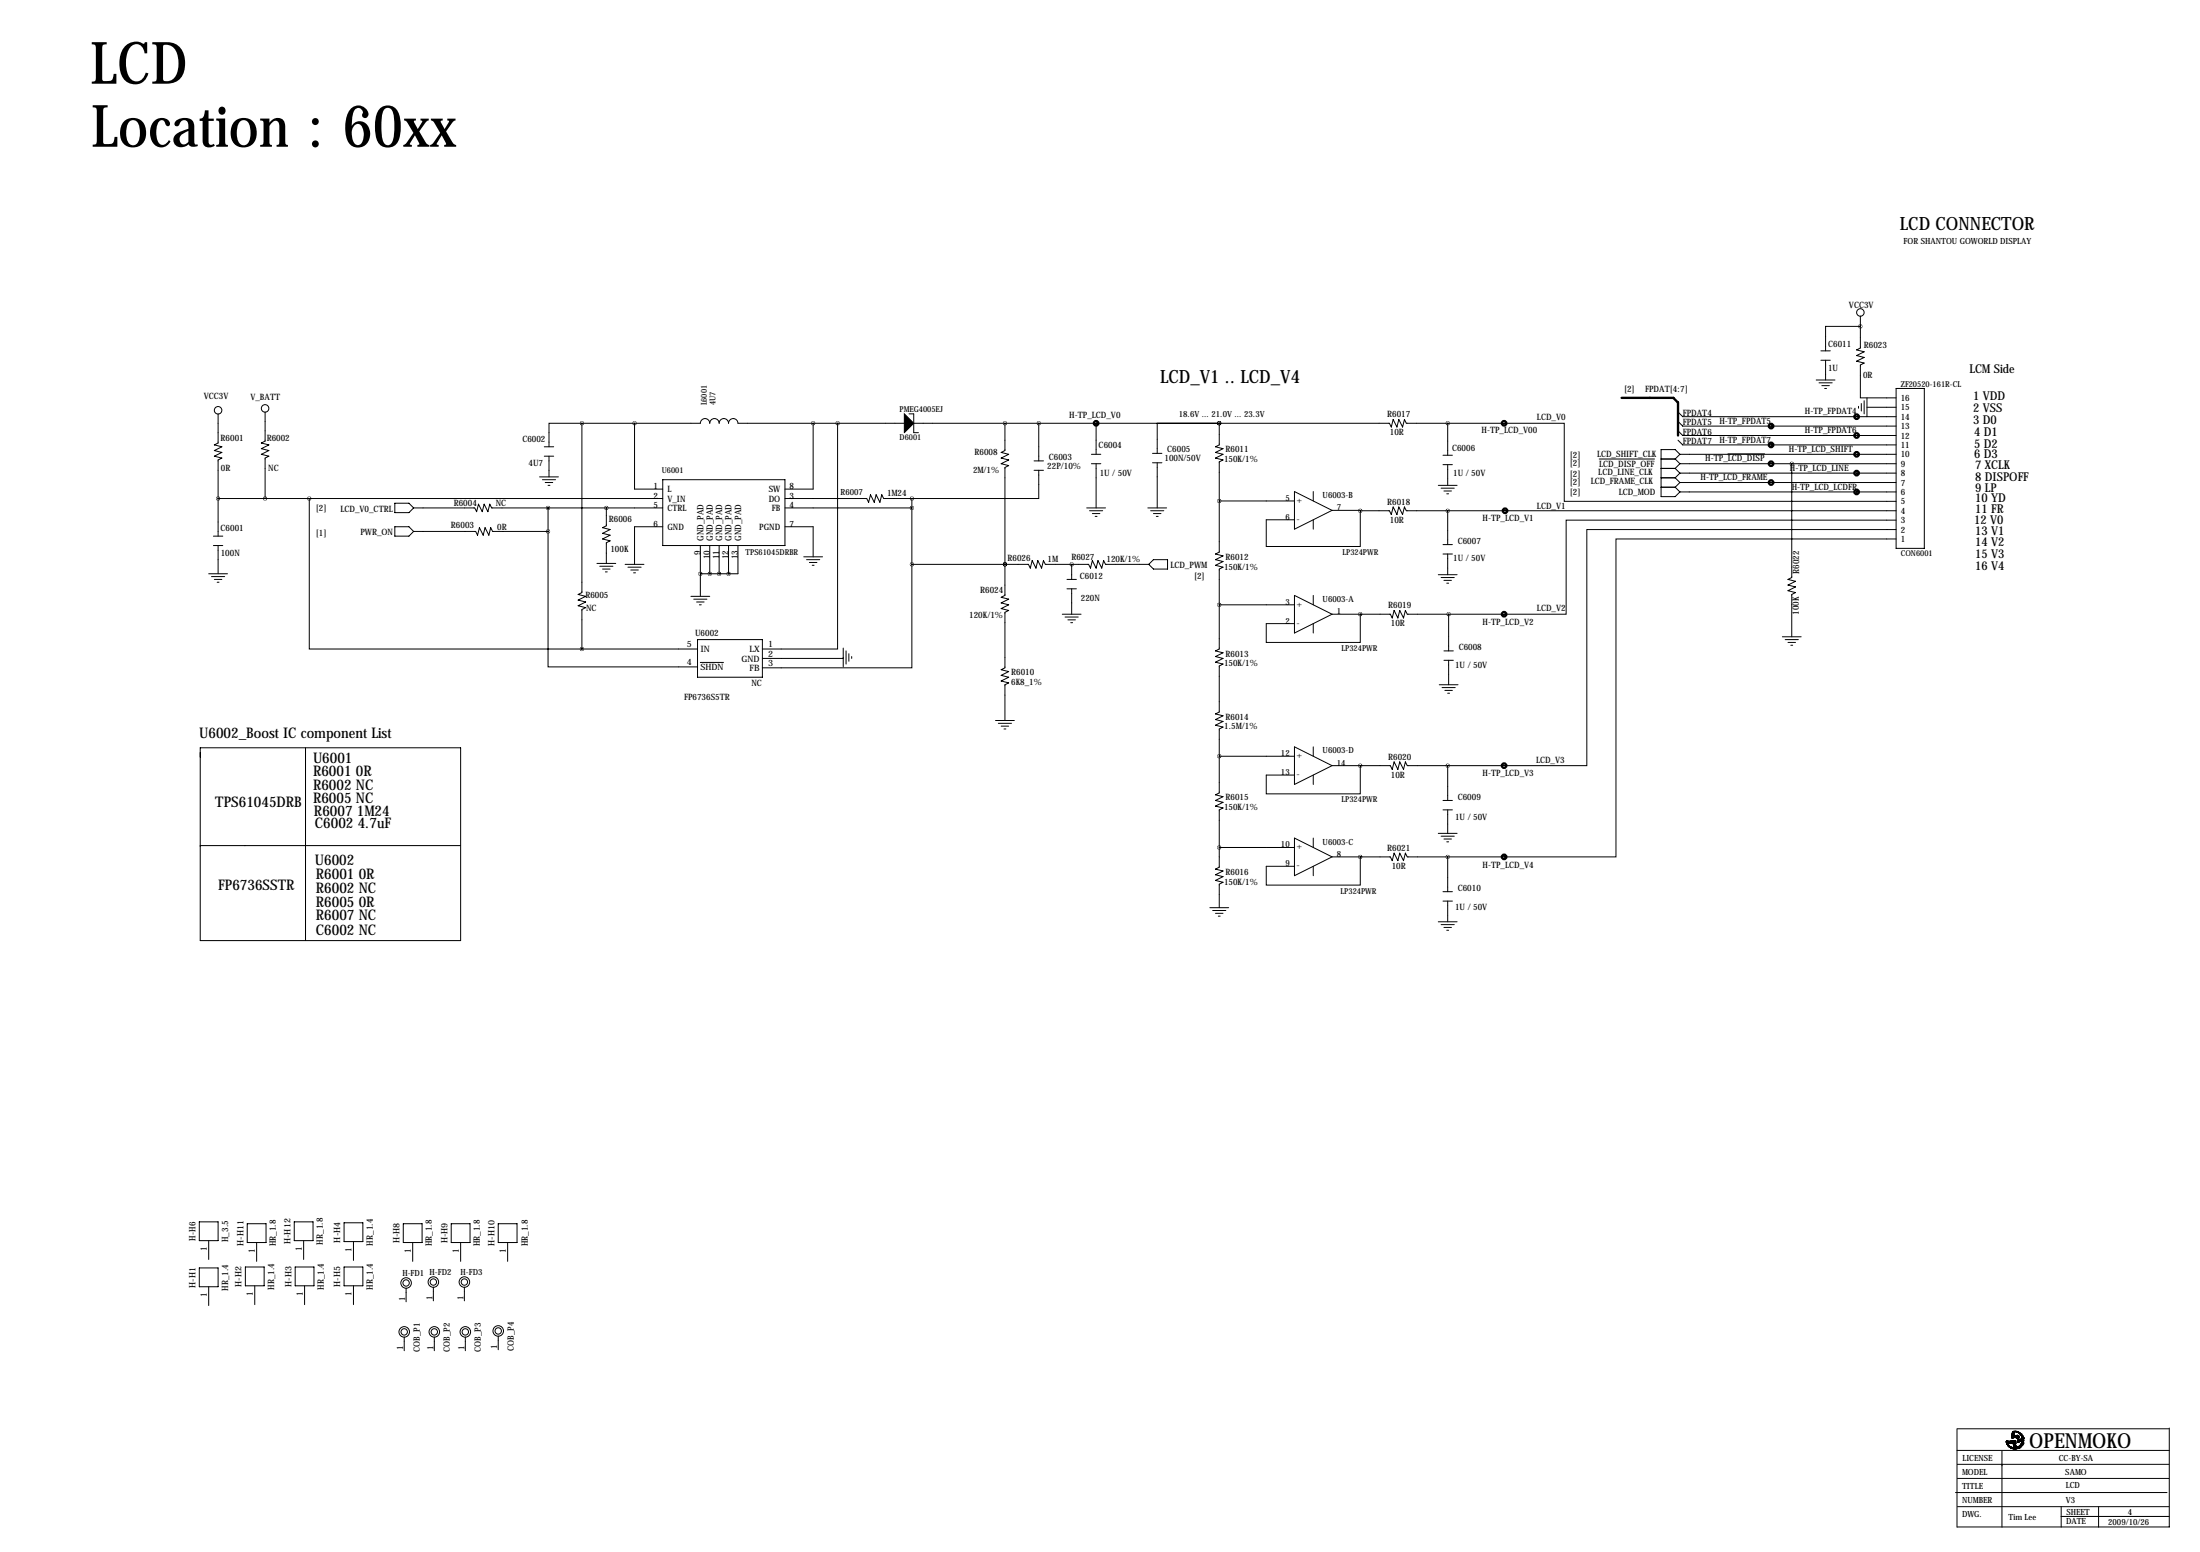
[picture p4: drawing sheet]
<svg xmlns="http://www.w3.org/2000/svg" width="594mm" height="419mm" viewBox="0 0 594 419" stroke-linecap="round" stroke-linejoin="round" font-family="sans-serif">
<g fill="none" stroke="#000" stroke-width=".27">
<path d="M492 94.7h2.5M492 97.3h2.5M493.3 97.3v5.3M502.7 85.3v8.7l-1.1 .5 2.1 .5-2.1 1 2.1 .5-2.1 1 2.1 .5-1 .6v8.8h9.6M502.7 88.1h-9.4v6.6M58.9 111.8v7.8l-1 .5 2 .5-2 1.1 2 .5-2 1 2 .5-1 .5v20.6M71.6 111.3v7.8l-1 .5 2 .5-2 1.1 2 .5-2 1 2 .5-1 .5v10.9M157.2 114.3h32a1.27 1.27 0 0 1 1.3-1.3 1.27 1.27 0 0 1 1.3 1.3 1.27 1.27 0 0 1 1.2-1.3 1.27 1.27 0 0 1 1.3 1.3 1.27 1.27 0 0 1 1.3-1.3 1.27 1.27 0 0 1 1.2 1.3 1.27 1.27 0 0 1 1.3-1.3 1.27 1.27 0 0 1 1.3 1.3h44.9M157.2 114.3h-8.9v6.3M157.2 114.3v45.7l-1 .5 2 .5-2 1.1 2 .5-2 1 2 .5-1 .5v10.7M171.4 114.3v17.8h7.7M219.7 114.3v17.8h-7.6"/>
<path d="M226.3 114.3v61h-20.3M245.6 111.8h1.3v5h1.3M246.9 114.3h128.5l.5 1 .5-2 1 2 .6-2 1 2 .5-2 .5 1h26.4M271.5 114.3v7.4l-1 .5 2 .5-2 1 2 .5-2 1 2 .5-1 .5v34.6l-1 .5 2 .5-2 1 2 .5-2 1 2 .5-1 .6v14.9l-1 .5 2 .6-2 1 2 .5-2 1 2 .5-1 .5v9.7M280.7 114.3v10.2M296.2 114.3h.1M296.2 114.3v8.4M329.4 114.3h-16.7v8.1M329.4 114.3h.1M329.4 114.3v5.8l-1 .5 2.1 .6-2.1 1 2.1 .5-2.1 1 2.1 .5-1.1 .5v24.4l-1 .5 2.1 .5-2.1 1 2.1 .5-2.1 1.1 2.1 .5-1.1 .5v21.6l-1 .5 2.1 .5-2.1 1 2.1 .5-2.1 1 2.1 .5-1.1 .5v12.5l-1 .5 2.1 .5-2.1 1 2.1 .5-2.1 1 2.1 .5-1.1 .5v17.3l-1 .5 2.1 .5-2.1 1.1 2.1 .5-2.1 1 2.1 .5-1.1 .5v15.5l-1 .5 2.1 .5-2.1 1 2.1 .5-2.1 1 2.1 .6-1.1 .5v6.3M391.2 114.3v8.6M406.4 114.3h16.3v21.1h89.6"/>
<path d="M406.4 114.3h.1M453.4 118.9l1.3 1.2h57.6M453.4 116.3l1.3 1.3h57.6M453.4 113.8l1.3 1.3h57.6M453.4 111.3l1.3 1.2h57.6M478.5 115.1h.1M490.7 102.6h5.1M491.5 103.4h3.5M492.3 104.1h2M493 104.9h.5M501.6 112.5h.1M501.6 117.6h.1"/>
<path d="M502.2 109.7v.5M502.9 109v2M503.7 108.2v3.6M504.4 110h7.9M504.4 107.4v5.1M512.3 104.9h7.6v43.2h-7.6zM58.9 134.6h120.2M83.6 134.6v40.7h73.6M106.7 135.9h3.8l1.3 1.3-1.3 1.2h-3.8zM111.8 137.2h16.5l.5 1 .5-2.1 1 2.1 .5-2.1 1 2.1 .5-2.1 .5 1.1h46.3M145.8 128.8h5.1M146.6 129.5h3.5"/>
<path d="M147.1 120.6h2.5M147.1 123.2h2.5M147.3 130.3h2.1M148.1 131.1h.5M148.1 137.2v6.3M148.3 123.2v5.6M163.8 137.2v4.8l-1 .5 2 .5-2 1 2 .5-2 1 2 .6-1 .5v5.5M179.1 129.5h33v17.8h-33zM212.1 134.6h22.1l.5 1 .5-2 1 2 .5-2 1 2 .6-2 .5 1h7.6M212.1 137.2h34.3M246.4 134.6v17.8M279.4 124.5h2.5"/>
<path d="M279.4 127h2.5M280.7 127v7.6h-34.3M293.6 137.2h5.1M294.4 137.9h3.5M294.9 122.7h2.5M294.9 125.2h2.5M295.1 138.7h2.1M295.9 139.4h.5M296.2 125.2v12M310.1 137.2h5.1M310.9 137.9h3.6M311.4 122.4h2.5"/>
<path d="M311.4 125h2.5M311.7 138.7h2M312.4 139.4h.5M312.7 125v12.2M329.4 135.3h20.4M349.8 132.7l10.1 5.1-10.1 5.1zM354.8 132.7v2.6M359.9 137.8l7.6 .1M367.5 137.9v9.7h-25.4v-7.2h7.7M367.5 137.9h7.9l.5 1 .5-2 1 2 .6-2 1 2 .5-2 .5 1h132.3M388.6 131.1h5.1M389.4 131.8h3.5"/>
<path d="M389.9 122.9h2.5M389.9 125.5h2.5M390.1 132.6h2.1M390.9 133.3h.5M391.2 125.5v5.6M391.2 137.9v9.2M406.7 137.9h.1M432.1 124h14.9M448.8 131.6h3.8M448.8 124h3.8M448.8 126.5h3.8M448.8 129h3.8"/>
<path d="M452.6 131.6l1.3 1.2M452.6 124l1.3 1.2M452.6 126.5l1.3 1.3M452.6 129l1.3 1.3M453.9 122.7h58.4M453.9 125.2h58.4M453.9 132.8h58.4M453.9 130.3h58.4M453.9 127.8h58.4M453.9 122.7l-1.3-1.3h-3.8v12.7h3.8l1.3-1.3M453.9 122.7l-1.3 1.3M453.9 125.2l-1.3 1.3"/>
<path d="M453.9 127.8l-1.3 1.2M453.9 130.3l-1.3 1.3M466.9 122.6h9.9M478.5 130.3h.1M478.5 125.2h.1M478.5 120.1h.1M484.1 125.2v30.8l-1 .5 2 .5-2 1 2 .5-2 1 2 .5-1 .5v11.5M501.6 122.7h.1M501.6 127.8h.1M501.6 132.8h.1M56.4 154.9h5.1M57.1 155.7h3.6"/>
<path d="M57.7 144.8h2.5M57.7 147.3h2.5M57.9 156.5h2M58.7 157.2h.5M58.9 147.3v7.6M106.7 142.2h3.8l1.3 1.3-1.3 1.3h-3.8zM111.8 143.5h16.7l.5 1 .5-2 1.1 2 .5-2 1 2 .5-2 .5 1h15M148.1 143.5v36.6h40.4M161.3 152.1h5.1M162.1 152.9h3.5M162.8 153.7h2M163.6 154.4h.5"/>
<path d="M168.9 152.4h5.1M169.7 153.2h3.5M170.4 153.9h2.1M171.2 154.7h.5M179.1 142.2h-7.7v10.2M189.2 154.9h.1M189.2 147.3v13.7M191.8 154.9h.1M191.8 147.3v7.6M194.3 154.9h.1M194.3 147.3v7.6M196.8 154.9h.1"/>
<path d="M196.8 147.3v7.6M199.4 147.3v7.6h-10.2M212.1 142.2h7.6v8.2M217.2 150.4h5M217.9 151.1h3.6M218.7 151.9h2M219.5 152.7h.5M246.4 152.4h25.1M246.4 152.4v27.9h-40.4M271.5 152.4h.1M271.5 152.4h6.4l.5 1 .5-2 1 2 .5-2 1 2 .5-2 .5 1h11.7l.5 1 .5-2 1.1 2 .5-2 1 2 .5-2 .5 1h11.7M288.3 156.5h2.5"/>
<path d="M288.3 159h2.5M289.6 152.4v4.1M289.6 159v6.9M311.7 151.1h3.8v2.6h-3.8l-1.3-1.3zM354.8 140.4v2.5M388.6 155.2h5.1M389.4 156h3.5M389.9 147.1h2.5M389.9 149.6h2.5M390.1 156.7h2.1M390.9 157.5h.5M391.2 149.6v5.6"/>
<path d="M512.3 140.5h-89.1v25.4h-16.8M512.3 143h-83.5v63.8h-22.4M512.3 145.5h-75.7v85.9h-30.2M157.2 175.3h31.3M186.7 161h5.1M187.5 161.8h3.5M188.2 162.6h2M188.5 172.7h17.5v10.2h-17.5zM189 163.3h.5M189.2 178.9h6.3M227.8 177.5v.3h-21.8M227.8 175v5.1"/>
<path d="M228.6 175.8v3.5M229.4 176.5v2.1M230.1 177.3v.5M287 165.9h5.1M287.8 166.6h3.5M288.5 167.4h2.1M289.3 168.1h.5M329.4 163.3h20.4M349.8 160.8l10.1 5.1-10.1 5zM354.8 160.8v2.5M354.8 168.4v2.5M359.9 165.9h15.8l.5 1 .5-2.1 1 2.1 .5-2.1 1 2.1 .5-2.1 .5 1.1h26.2"/>
<path d="M367.5 165.9h.1M367.5 165.9v7.6h-25.4v-5.1h7.7M390.1 175.8h2.6M390.1 178.3h2.6M391.4 165.9v9.9M391.4 178.3v6.6M406.4 165.9h.1M481.6 172h5.1M482.3 172.7h3.6M483.1 173.5h2M483.9 174.2h.5M269 194.6h5.1"/>
<path d="M269.7 195.3h3.6M270.5 196.1h2M271.3 196.8h.5M388.9 184.9h5.1M389.6 185.7h3.6M390.4 186.4h2M391.2 187.2h.5M54.1 201.9h70.4v52.1h-70.4zM82.5 201.9v52.1M329.4 204.2h20.4M349.8 201.7l10.1 5.1-10.1 5zM354.8 201.7v2.5"/>
<path d="M354.8 209.3v2.5M359.9 206.8h15.8l.5 1 .5-2.1 1 2.1 .5-2.1 1 2.1 .5-2.1 .5 1.1h26.2M367.5 206.8h.1M367.5 206.8v7.6h-25.4v-5.1h7.7M389.9 216.2h2.5M389.9 218.7h2.5M391.2 206.8v9.4M391.2 218.7v6.3M406.4 206.8h.1M54.1 228.3h70.4M329.4 228.9h20.4M349.8 226.3l10.1 5.1-10.1 5.1z"/>
<path d="M354.8 226.3v2.6M354.8 233.9v2.6M359.9 231.4h15.8l.5 1 .5-2 1 2 .5-2 1 2 .5-2 .5 1h26.2M367.5 231.4h.1M367.5 231.4v7.6h-25.4v-5.1h7.7M388.6 225h5.1M389.4 225.8h3.5M390.1 226.6h2.1M390.9 227.3h.5M391.2 231.4v9.4M406.4 231.4h.1M326.9 245.1h5.1"/>
<path d="M327.7 245.9h3.5M328.4 246.6h2.1M329.2 247.4h.5M388.6 248.9h5.1M389.4 249.7h3.5M389.9 240.8h2.5M389.9 243.3h2.5M390.1 250.4h2.1M390.9 251.2h.5M391.2 243.3v5.6M53.8 329.9h5.1v5.1h-5.1zM56.4 335v5.1"/>
<path d="M66.8 330.5h5.1v5h-5.1zM69.3 335.5v5.1M79.5 329.9h5.1v5.1h-5.1zM82 335v5.1M93 330.2h5v5.1h-5zM95.5 335.3v5.1M109 330.5h5v5h-5zM111.5 335.5v5.1M121.9 330.5h5.1v5h-5.1zM124.5 335.5v5.1M134.6 330.5h5.1v5h-5.1zM137.2 335.5v5.1"/>
<path d="M53.8 342.4h5.1v5.1h-5.1zM56.4 347.5v5.1M66.3 342.1h5.1v5.1h-5.1zM68.8 347.2v5.1M79.8 342.1h5v5.1h-5zM82.3 347.2v5.1M93 342.1h5v5.1h-5zM95.5 347.2v5.1M109.7 347.8v3.7M117.1 347.6v3.7M125.5 347.6v3.7M109.2 361v3.7"/>
<path d="M117.3 361v3.7M125.7 361v3.7M134.6 360.8v3.7M528.8 385.8v26.6M528.8 391.7h57.4M528.9 385.8h57.1M528.9 395.4h57.1M528.9 399.2h57.1M540.9 391.8v20.6M542.1 389.4h2.3M542.1 389.4l.1 .2M542.1 389.4v.1"/>
<path d="M542.1 389.3v.1M542.1 389.3h.1M542.1 389.2h.1M542.1 389.3l.1 .1M542.1 389.2v.1M542.1 389.3h2.3M542.1 389.2h2.3M542.1 389.2h.5zM542.1 389.6l.1 .1M542.1 389.3l2.3 .1M542.1 389.2l2.3 .1M542.1 389.6l.2 .2"/>
<path d="M542.2 389.4h.1M542.2 389.6h.1M542.2 389.7h.1M542.2 389.4l.3 .2M542.2 389.4l2.2 .1M542.2 389.7l.1 .1M542.2 389.2h.1M542.2 389.8h.1M542.2 389.8v.1M542.2 389.9h.1M542.2 389.8l.1 .1M542.2 389.9l.5 .4"/>
<path d="M542.2 389.9l.2 .1M542.3 389.8h.1M542.3 390h.1M542.3 390l.2 .2M542.3 390.1l.2 .2M542.3 389.9l.1 .1M542.3 390.1h.1M542.4 390h.1M542.4 389.5h2.1M542.4 390l-.1 .1M542.4 390.2h.1M542.4 390.2l.3 .1"/>
<path d="M542.4 390.2h.2h-.2M542.5 389.6h.2M542.5 389.6h2h-1.8M542.5 390.2h.1M542.5 390.4h.2M542.5 390.3v.1M542.5 390.3l.2 .1M542.6 390.4h.1M542.6 390.4v.1M542.6 390.4l.2 .1M542.6 390.5h.2M542.6 390.5l.1 .1"/>
<path d="M542.6 390.5l.4 .1M542.7 389.6l1.8 .1M542.7 390.3v.1M542.7 390.4h.1M542.7 390.6l.4 .1M542.7 390.4l.1 .1M542.7 390.6h.1M542.7 390.6h.3M542.8 390.7h.3M542.8 390.7l.2 .1M542.8 390.7h.4M542.8 390.5l.2 .1"/>
<path d="M542.9 390.7h.1M542.9 390.7h.3M542.9 390.7v.1M542.9 390.8h.5M542.9 390.8h.4M542.9 390.7l.4 .1M543 390.6h.1M543 389.7h.1M543 390.8h.1M543 390.8l.6 .1M543 390.8l.2 .2M543 390.8h.4"/>
<path d="M543.1 390.7l.3 .1M543.1 390.9h.5M543.2 389.2h-.1M543.2 389.2h1.2M543.2 390.9l.6 .1zM543.2 390.7h.1M543.2 391h1M543.2 390.7l.1 .1M543.3 391h.1M543.3 391h.9M543.3 391h2.2M543.3 391l.2 .1"/>
<path d="M543.3 391l2 .1M543.4 390.8h.1M543.5 391.1h.1M543.5 391.1h1.8M543.5 391.1l1.6 .1M543.6 388.2h.1M543.6 387.9h.1M543.6 387.7h.1M543.6 387.6h.1M543.6 388.2l.1 .1M543.6 388.2h.6M543.6 387.7h.6"/>
<path d="M543.6 387.6h.6M543.6 388.1h.6M543.6 387.9l.6 .1M543.6 387.9h.6M543.6 387.6l.6 .1-.6 .1 .6 .1M543.6 387.5l.6 .1M543.7 388.3h.1M543.7 387.1l-.1 1.1M543.7 387.4l-.1 .1M543.7 387.4l.5 .1h-.6M543.7 387.4h.5M543.7 387.1l.4 .1"/>
<path d="M543.7 387.1h.5M543.7 387v.1M543.7 386.9v.1M543.7 387l.5 .1M543.7 386.9l.5 .1h-.5M543.7 386.9h.5M543.8 386.9h-.1M543.8 386.9h.4M543.8 391.2h1.1zM543.8 386.7h.1M543.8 386.7v.2M543.8 386.7l.4 .2"/>
<path d="M543.8 386.7h.4M543.9 389.7h.1M543.9 386.6h.1M543.9 389.8l.1 .1M543.9 389.1l-.2 .1M543.9 386.6l-.1 .1M543.9 389.8l.6 .1M543.9 389.8h.6M543.9 389.1l.5 .1M543.9 386.6l.3 .1M543.9 386.6h.3M544 389.9l.1 .4"/>
<path d="M544 389.9l.7 .4M544 389.9h.5M544 386.6h.1M544 386.5h.8M544 386.6h.2M544 386.6h-.1M544.1 390.3l.2 .4M544.1 390.3h.1M544.1 388.2l-.4 .1M544.1 387.2l.1 .2M544.1 390.3l.6 .2M544.1 390.3h.6"/>
<path d="M544.1 387.2h-.4l.5 .2M544.2 389.1h.1M544.2 387.9h.1M544.2 387.7h.1M544.2 387.6h.1M544.2 386.7h.1M544.2 390.5v.1M544.2 389.1h-.3M544.2 389.1h.2M544.2 388v.1M544.2 386.7v.4M544.2 387.4v.6"/>
<path d="M544.2 387.1l-.1 .1M544.2 390.5l.5 .1M544.2 390.5h.5M544.2 388l-.6 .1 .6 .1M544.2 386.6h.1M544.2 388.1v.1M544.2 386.6v.1M544.2 390.6l.6 .1M544.2 390.6h.5M544.3 390.7h.1M544.3 390.7l.1 .2M544.3 390.7h.5"/>
<path d="M544.3 390.7l.6 .2M544.3 389.1h.1M544.4 390.9h.1M544.4 389.3h.1M544.4 389.2h.1M544.4 389.1h.1M544.4 390.9l.1 .1M544.4 389.1v.2M544.4 391h1.2M544.4 390.9l.5 .1M544.4 391h-.2M544.4 391h1.1"/>
<path d="M544.4 389.4h.1M544.4 389.3l.1 .4M544.4 389.5h.1M544.4 389.5h-2.1l2.2 .1M544.5 391h.1M544.5 389.7h.1M544.5 391v.1M544.5 389.7v.1M544.5 389.7h-.6v.1M544.5 391l.5 .1M544.5 389.7h-.6l.6 .1M544.5 389.9l.2 .4"/>
<path d="M544.5 389.8v.1M544.6 391.1h.1M544.6 391.1l.1 .1M544.6 391.1h.4M544.6 391.1l.3 .1M544.7 391.2h.1M544.7 387.9h.1M544.7 390.3l.2 .6M544.7 387.9v.2M544.7 390.3h.1M544.7 388.1v.1M544.7 388.1l.7 .1"/>
<path d="M544.7 388.1h.7M544.7 387.9l.7 .1-.7 .1h.7M544.7 387.9h.7M544.7 388.2h.1M544.7 387.8h.1M544.7 390.5v.1M544.7 388.2l.1 .1M544.7 388.2h.7M544.7 387.8v.1M544.7 388.2l.6 .1M544.7 387.8l.7 .1M544.7 387.8h.7"/>
<path d="M544.8 386.6l.5 .1M544.8 391.2h.1M544.8 388.3h.1M544.8 387.7h.1M544.8 386.5h.1M544.8 388.3h.5M544.8 388.3l.1 .1M544.8 387.7l-.1 .1M544.8 387.7h.5M544.8 386.5h-.4l.5 .1M544.8 388.3l.3 .1M544.8 387.7l.6 .1"/>
<path d="M544.9 390.9h.1M544.9 390.9l.1 .2M544.9 391.2h-.9l.1 .1M544.9 390.9l-.2 .1M544.9 390.9l.7 .1M544.9 390.9h.8h-.8M544.9 391.2h.1M544.9 391h.1M544.9 386.6h.1M544.9 386.6h.2M545 391.1h.1M545 387.6h.1"/>
<path d="M545 391.1l-.1 .1M545 388.4h.1zM545 387.6l.2 .1M545 387.6l-.2 .1M545 386.7h.4M545 386.7h.2M545 386.7l-.4-.1 .7 .1M545.1 390.8h.1M545.1 391.2h-.2M545.1 390.8l.6 .1M545.1 388.4h.1M545.1 388.9l.1 .1"/>
<path d="M545.1 388.9l1.3 .1M545.2 389.2h.1M545.2 389.1h.1M545.2 389v.3h.5M545.2 389.2h.6M545.2 389.1h.8l-.8 .1M545.2 389.1h1M545.2 389.2l.5 .1M545.2 389l1 .1M545.2 389h1.2M545.2 386.7l.1 .1M545.2 386.7l.3 .1"/>
<path d="M545.2 389.4h.1M545.2 389.3h.1M545.2 389.3v.1M545.2 389.3l.1 .1M545.2 389.3h.3M545.2 390.8h.6M545.2 390.8h.7M545.3 388.3h.1M545.3 387.7h.1M545.3 390.7h.1M545.3 390.7h.6M545.3 388.3l-.2 .1"/>
<path d="M545.3 387.7l.1 .1M545.3 390.7l-.1 .1M545.3 386.8l.2 .1M545.3 386.8l.4 .1M545.3 390.7l.6 .1M545.3 386.8h.2M545.3 388.8l-.2 .1M545.3 388.8l1.2 .1h-1.4M545.3 388.8h1.5M545.3 391.1l-.2 .1M545.3 391.1h.1M545.3 386.7l.2 .1"/>
<path d="M545.4 388.2h.1M545.4 388.2l-.1 .1M545.4 387.8v.1M545.4 387.8h.1M545.4 387.9h.1M545.4 388.1v.1M545.4 387.9v.2M545.4 390.6v.1M545.4 390.6h.7M545.4 390.7l-.5 .2M545.4 390.7h.5M545.4 390.7h.6"/>
<path d="M545.4 390.6l.6 .1M545.5 386.9h.2M545.5 386.9v.1M545.5 386.9l.3 .1M545.5 389.3h.1M545.5 391h.1M545.5 390.6h.1M545.5 389.3l-.2 .1M545.5 391l-.2 .1M545.5 387h.1M545.5 386.8l.2 .1M545.5 390.6h.6"/>
<path d="M545.5 387h.4M545.5 387h.3M545.6 391h.1M545.6 389.3h-.1M545.6 390.5h.6M545.6 387l.5 .2M545.6 387h.3M545.6 390.5l-.1 .1M545.6 390.5l.5 .1M545.7 388.8h-.4M545.7 388.8h.8M545.7 390.4l-.1 .1"/>
<path d="M545.7 390.4l.5 .1M545.7 390.9h.1M545.7 390.4h.1M545.7 386.9l.1 .1M545.8 390.8h.1M545.8 390.8l-1.4 .1M545.8 388.7l.8 .1M545.8 390.8l-.2 .2M545.8 387h.1M545.8 390.3l.5 .1M545.8 389.2h.1M545.8 389.2l-.1 .1"/>
<path d="M545.8 387.2l.5 .2zM545.9 389.2h.1M545.9 389.2h-.1M545.9 388.7l-.2 .1M545.9 388.7h.8M545.9 390.8h-.1M545.9 390.2l-.2 .2M545.9 390.2h.1M545.9 390.2h.5M545.9 390.2l.4 .1M545.9 390.7h.1M545.9 390.7v.1"/>
<path d="M545.9 387.4l.2 .2M545.9 387l.2 .2M545.9 387.4l.5 .2M546 390.1l-.1 .1M546 390.1l.4 .1M546 390.1h.5M546 390h.1M546 390.7h-.1M546 390.6v.1M546 390l.5 .1M546 390h.5M546.1 389.1h.1"/>
<path d="M546.1 387.2h.1M546.1 389.1h-.9M546.1 388.6l-.2 .1M546.1 387.6h.3M546.1 388.6l.6 .1M546.1 388.6h.6M546.1 387.6h.1M546.1 390.6h.1M546.1 387.6l.1 .2M546.1 387.2l.3 .4M546.1 387.6l.4 .2M546.2 389.8h.1"/>
<path d="M546.2 389.9l-.2 .2M546.2 388.6h-.1M546.2 389.9h.4M546.2 389.8h.4M546.2 388.6h.5M546.2 388.6h.6M546.2 389.8v.1M546.2 389.9l.3 .1M546.2 389.8l.4 .1M546.2 387.8h.1M546.2 387.8h.3M546.2 390.5l-.1 .1"/>
<path d="M546.2 387.8l.1 .2M546.2 387.8l.4 .2M546.3 390.4h.1M546.3 389.6h.1M546.3 389.7h.4M546.3 389.6h.4M546.3 390.4l-.1 .1M546.3 389.7l-.1 .1M546.3 389.6v.1M546.3 389.7l.3 .1M546.3 389.6l.4 .1M546.3 388.5l-.1 .1"/>
<path d="M546.3 390.3l-.6 .1M546.3 389.5h.4M546.3 388.5l.4 .1M546.3 388h.3M546.3 390.3v.1M546.3 388h.1M546.3 389.5v.1M546.3 388l.1 .2M546.3 388l.4 .2M546.4 389.4h.3M546.4 389l-.2 .1M546.4 388.2h.3"/>
<path d="M546.4 390.2l-.1 .1M546.4 389.4l-.1 .1M546.4 388.2h.1M546.4 389.3v.1M546.4 388.2v.2M546.4 389.4l.3 .1M546.4 389.3h.4M546.4 388.2l.3 .2M546.4 388.5h.1M546.4 390.2h.1M546.4 389.2l.4 .1h-.4M546.4 388.4h.3"/>
<path d="M546.4 388.5h.3M546.4 388.5h.4M546.4 389.2v.1M546.4 387.6h.1M546.4 388.4v.1M546.4 389v.2M546.4 388.5l.1 .1M546.4 387.6l.1 .2M546.4 389l.4 .2M546.4 389h.4M546.4 388.4l.4 .1M546.5 388.8l.3 .1h-.3"/>
<path d="M546.5 388.9l-.1 .1M546.5 388.6v.3M546.5 388.9l.3 .1M546.5 388.7l.3 .1M546.5 388.6l.3 .1M546.5 388.4h.1M546.5 390h.1M546.5 387.8h.1M546.5 388.8l-.1 .2M546.5 388.4l-.2 .1M546.5 388.4h.2M546.5 390v.1"/>
<path d="M546.5 388.4l.2 .1M546.5 390.1l-.1 .1M546.5 387.8l.1 .2M546.6 389.9l-.1 .1M546.6 388.3h.1M546.6 389.8h.1M546.6 388.3v.1M546.6 388.8h-.1M546.6 388.3l.1 .1M546.6 389.8v.1M546.6 388h.1M546.6 388l.1 .2"/>
<path d="M546.7 388.4h.1M546.7 389.6h.1M546.7 388.7l-.1 .1M546.7 388.3l-.2 .1M546.7 388.7h.1M546.7 389.6v.1M546.7 389.7l-.1 .1M546.7 388.2h.1M546.7 388.5h.1M546.7 388.6v.1M546.7 388.2l.1 .5M546.7 388.4l.1 .1"/>
<path d="M546.8 389.2h-.4M546.8 389.2l-.1 .4M546.8 389.3h-.4l.3 .1M546.8 388.7l-1.1 .1M546.8 389.4h-.1M546.8 388.7v.1M546.8 389v.2M546.8 388.8v.2M586.1 385.6v26.7h-57.3M528.4 403h57.1M528.9 406.9h57.1M556.9 409.5h29.2"/>
<path d="M556.9 406.9v5.5M567 406.9v5.5"/>
<circle cx="502.7" cy="84.4" r="1.02"/>
<circle cx="58.9" cy="110.8" r="1.02"/>
<circle cx="71.6" cy="110.3" r="1.02"/>
<circle cx="296.2" cy="114.3" r=".46"/>
<circle cx="406.4" cy="114.3" r=".46"/>
<circle cx="478.5" cy="115.1" r=".46"/>
<circle cx="501.7" cy="112.5" r=".46"/>
<circle cx="501.7" cy="117.6" r=".46"/>
<circle cx="406.7" cy="137.9" r=".46"/>
<circle cx="478.5" cy="120.1" r=".46"/>
<circle cx="478.5" cy="130.3" r=".46"/>
<circle cx="478.5" cy="125.2" r=".46"/>
<circle cx="501.7" cy="132.8" r=".46"/>
<circle cx="501.7" cy="122.7" r=".46"/>
<circle cx="501.7" cy="127.8" r=".46"/>
<circle cx="406.4" cy="165.9" r=".46"/>
<circle cx="406.4" cy="206.8" r=".46"/>
<circle cx="406.4" cy="231.4" r=".46"/>
<circle cx="109.2" cy="359.7" r="1.42"/>
<circle cx="109.2" cy="359.7" r=".86"/>
<circle cx="109.7" cy="346.5" r="1.42"/>
<circle cx="109.7" cy="346.5" r=".86"/>
<circle cx="117.1" cy="346.2" r="1.42"/>
<circle cx="117.1" cy="346.2" r=".86"/>
<circle cx="117.3" cy="359.7" r="1.42"/>
<circle cx="117.3" cy="359.7" r=".86"/>
<circle cx="125.5" cy="346.2" r="1.42"/>
<circle cx="125.5" cy="346.2" r=".86"/>
<circle cx="125.7" cy="359.7" r="1.42"/>
<circle cx="125.7" cy="359.7" r=".86"/>
<circle cx="134.6" cy="359.4" r="1.42"/>
<circle cx="134.6" cy="359.4" r=".86"/>
</g>
<g fill="none" stroke="#000" stroke-width=".51">
<circle cx="296.2" cy="114.3" r=".66"/>
<circle cx="406.4" cy="114.3" r=".66"/>
<circle cx="478.5" cy="115.1" r=".66"/>
<circle cx="501.7" cy="117.6" r=".66"/>
<circle cx="501.7" cy="112.5" r=".66"/>
<circle cx="406.7" cy="137.9" r=".66"/>
<circle cx="478.5" cy="120.1" r=".66"/>
<circle cx="478.5" cy="130.3" r=".66"/>
<circle cx="478.5" cy="125.2" r=".66"/>
<circle cx="501.7" cy="122.7" r=".66"/>
<circle cx="501.7" cy="132.8" r=".66"/>
<circle cx="501.7" cy="127.8" r=".66"/>
<circle cx="406.4" cy="165.9" r=".66"/>
<circle cx="406.4" cy="206.8" r=".66"/>
<circle cx="406.4" cy="231.4" r=".66"/>
</g>
<path d="M244.3 111.8l2.6 2.5-2.6 2.5z" fill="#000" stroke="#000" stroke-width=".27"/>
<path d="M171.4 114.3a.05 .05 0 0 0 .1 0 .05 .05 0 0 0-.1 0zM163.8 137.2a.05 .05 0 0 0 .1 0 .05 .05 0 0 0-.1 0zM189.2 154.9a.05 .05 0 0 0 .1 0 .05 .05 0 0 0-.1 0zM191.7 154.9a.05 .05 0 0 0 .1 0 .05 .05 0 0 0-.1 0zM196.8 154.9a.05 .05 0 0 0 .1 0 .05 .05 0 0 0-.1 0zM58.9 134.6a.05 .05 0 0 0 .1 0 .05 .05 0 0 0-.1 0zM329.4 204.2a.05 .05 0 0 0 .1 0 .05 .05 0 0 0-.1 0zM329.4 228.9a.05 .05 0 0 0 .1 0 .05 .05 0 0 0-.1 0zM329.4 114.3a.05 .05 0 0 0 .1 0 .05 .05 0 0 0-.1 0zM367.5 137.9a.05 .05 0 0 0 .1 0 .05 .05 0 0 0-.1 0zM367.5 165.9a.05 .05 0 0 0 .1 0 .05 .05 0 0 0-.1 0zM367.5 206.8a.05 .05 0 0 0 .1 0 .05 .05 0 0 0-.1 0zM367.5 231.4a.05 .05 0 0 0 .1 0 .05 .05 0 0 0-.1 0zM71.6 134.6a.05 .05 0 0 0 .1 0 .05 .05 0 0 0-.1 0zM83.5 134.6a.05 .05 0 0 0 .1 0 .05 .05 0 0 0-.1 0zM148 137.2a.05 .05 0 0 0 .1 0 .05 .05 0 0 0-.1 0zM296.1 114.3a.05 .05 0 0 0 .1 0 .05 .05 0 0 0-.1 0zM280.6 114.3a.05 .05 0 0 0 .1 0 .05 .05 0 0 0-.1 0zM226.3 114.3a.05 .05 0 0 0 .1 0 .05 .05 0 0 0-.1 0zM329.4 114.3a.05 .05 0 0 0 .1 0 .05 .05 0 0 0-.1 0zM329.4 163.3a.05 .05 0 0 0 .1 0 .05 .05 0 0 0-.1 0zM502.6 88.1a.05 .05 0 0 0 .1 0 .05 .05 0 0 0-.1 0zM296.1 114.3a.05 .05 0 0 0 .1 0 .05 .05 0 0 0-.1 0zM157.2 114.3a.05 .05 0 0 0 .1 0 .05 .05 0 0 0-.1 0zM157.2 175.3a.05 .05 0 0 0 .1 0 .05 .05 0 0 0-.1 0zM246.3 137.2a.05 .05 0 0 0 .1 0 .05 .05 0 0 0-.1 0zM246.3 134.6a.05 .05 0 0 0 .1 0 .05 .05 0 0 0-.1 0zM148 143.5a.05 .05 0 0 0 .1 0 .05 .05 0 0 0-.1 0zM329.4 135.3a.05 .05 0 0 0 .1 0 .05 .05 0 0 0-.1 0zM391.1 114.3a.05 .05 0 0 0 .1 0 .05 .05 0 0 0-.1 0zM391.4 165.9a.05 .05 0 0 0 .1 0 .05 .05 0 0 0-.1 0zM391.1 206.8a.05 .05 0 0 0 .1 0 .05 .05 0 0 0-.1 0zM391.1 231.4a.05 .05 0 0 0 .1 0 .05 .05 0 0 0-.1 0zM271.5 114.3a.05 .05 0 0 0 .1 0 .05 .05 0 0 0-.1 0zM391.1 137.9a.05 .05 0 0 0 .1 0 .05 .05 0 0 0-.1 0zM406.6 137.9a.05 .05 0 0 0 .1 0 .05 .05 0 0 0-.1 0zM484.1 125.2a.05 .05 0 0 0 .1 0 .05 .05 0 0 0-.1 0zM271.5 152.4a.05 .05 0 0 0 .1 0 .05 .05 0 0 0-.1 0zM271.5 152.4a.05 .05 0 0 0 .1 0 .05 .05 0 0 0-.1 0zM246.3 152.4a.05 .05 0 0 0 .1 0 .05 .05 0 0 0-.1 0zM289.5 152.4a.05 .05 0 0 0 .1 0 .05 .05 0 0 0-.1 0zM501.6 112.5a.05 .05 0 0 0 .1 0 .05 .05 0 0 0-.1 0zM501.6 117.6a.05 .05 0 0 0 .1 0 .05 .05 0 0 0-.1 0zM501.6 122.7a.05 .05 0 0 0 .1 0 .05 .05 0 0 0-.1 0zM501.6 127.8a.05 .05 0 0 0 .1 0 .05 .05 0 0 0-.1 0zM501.6 132.8a.05 .05 0 0 0 .1 0 .05 .05 0 0 0-.1 0zM478.5 130.3a.05 .05 0 0 0 .1 0 .05 .05 0 0 0-.1 0zM478.5 125.2a.05 .05 0 0 0 .1 0 .05 .05 0 0 0-.1 0zM478.5 120.1a.05 .05 0 0 0 .1 0 .05 .05 0 0 0-.1 0zM478.5 115.1a.05 .05 0 0 0 .1 0 .05 .05 0 0 0-.1 0z" fill="#000" stroke="#000" stroke-width="1"/>
<path d="M438.1 107.4h14l1.3 1.3v8.9" fill="none" stroke="#000" stroke-width=".63"/>
<g font-size="15.8">
<text x="24.4" y="22.6">LCD</text>
<text x="24.6" y="39.6">Location : 60xx</text>
</g>
<text font-size="5.6" x="548.3" y="391">OPENMOKO</text>
<g font-size="4.9">
<text x="513.3" y="62">LCD CONNECTOR</text>
<text x="313.4" y="103.4">LCD_V1 .. LCD_V4</text>
</g>
<g font-size="4">
<text x="53.8" y="199.4">U6002_Boost IC component List</text>
<text x="84.6" y="206">U6001</text>
<text x="84.6" y="209.5">R6001 0R</text>
<text x="84.6" y="213.4">R6002 NC</text>
<text x="58.2" y="217.9">TPS61045DRB</text>
<text x="84.6" y="216.9">R6005 NC</text>
<text x="84.8" y="220.2">R6007 1M24</text>
<text x="85.1" y="223.5">C6002 4.7uF</text>
<text x="85.1" y="233.7">U6002</text>
<text x="85.3" y="237.2">R6001 0R</text>
<text x="58.9" y="240.3">FP6736SSTR</text>
<text x="85.3" y="241">R6002 NC</text>
<text x="85.3" y="244.9">R6005 0R</text>
<text x="85.3" y="248.4">R6007 NC</text>
<text x="85.3" y="252.5">C6002 NC</text>
</g>
<g font-size="3.3">
<text x="532.1" y="100.8">LCM Side</text>
<text x="533.1" y="108">1 VDD</text>
<text x="533.1" y="111.3">2 VSS</text>
<text x="533.1" y="114.6">3 D0</text>
<text x="533.4" y="117.6">4 D1</text>
<text x="533.4" y="120.9">5 D2</text>
<text x="533.4" y="123.7">6 D3</text>
<text x="533.7" y="126.7">7 XCLK</text>
<text x="533.7" y="129.8">8 DISPOFF</text>
<text x="533.7" y="132.8">9 LP</text>
<text x="533.7" y="135.6">10 YD</text>
<text x="533.4" y="141.5">12 V0</text>
<text x="533.7" y="138.4">11 FR</text>
<text x="533.7" y="144.5">13 V1</text>
<text x="533.7" y="147.3">14 V2</text>
<text x="533.7" y="150.6">15 V3</text>
<text x="533.7" y="153.9">16 V4</text>
</g>
<g font-size="2.4">
<text x="499.6" y="83.1">VCC3V</text>
<text x="494" y="93.7">C6011</text>
<text x="503.6" y="93.9">R6023</text>
<text x="493.9" y="100.2">1U</text>
<text x="55.1" y="107.7">VCC3V</text>
<text x="438.8" y="105.8">[2]</text>
<text x="444.5" y="105.9">FPDAT[4:7]</text>
<text x="503.4" y="102.1">0R</text>
<text x="67.7" y="108.1">V_BATT</text>
<text x="288.9" y="112.8">H-TP_LCD_V0</text>
<text x="374.8" y="112.7">R6017</text>
<text x="415.3" y="113.3">LCD_V0</text>
<text x="454.7" y="112.3">FPDAT4</text>
<text x="487.7" y="111.9">H-TP_FPDAT4</text>
<text x="513.6" y="113.4">14</text>
<text x="513.6" y="110.8">15</text>
<text x="513.6" y="108.3">16</text>
<text x="59.6" y="119">R6001</text>
<text x="72.1" y="119">R6002</text>
<text x="141.1" y="119.4">C6002</text>
<text x="375.5" y="117.3">10R</text>
<text x="400.3" y="117">H-TP_LCD_V00</text>
<text x="454.7" y="117.3">FPDAT6</text>
<text x="454.7" y="114.8">FPDAT5</text>
<text x="454.7" y="119.9">FPDAT7</text>
<text x="464.6" y="119.5">H-TP_FPDAT7</text>
<text x="464.6" y="114.4">H-TP_FPDAT5</text>
<text x="487.7" y="117">H-TP_FPDAT6</text>
<text x="513.6" y="118.4">12</text>
<text x="513.6" y="115.9">13</text>
<text x="142.8" y="125.9">4U7</text>
<text x="263.3" y="122.9">R6008</text>
<text x="283.4" y="124.2">C6003</text>
<text x="296.8" y="120.9">C6004</text>
<text x="314.6" y="124.6">100N/50V</text>
<text x="315.4" y="122.2">C6005</text>
<text x="330.7" y="124.9">150K/1%</text>
<text x="331.1" y="122.2">R6011</text>
<text x="392.4" y="121.7">C6006</text>
<text x="424.2" y="123.6">[2]</text>
<text x="424.2" y="125.9">[2]</text>
<text x="431.5" y="123.4">LCD_SHIFT_CLK</text>
<text x="432.1" y="126">LCD_DISP_OFF</text>
<text x="460.8" y="124.6">H-TP_LCD_DISP</text>
<text x="483.4" y="122.1">H-TP_LCD_SHIFT</text>
<text x="513.6" y="123.5">10</text>
<text x="513.6" y="121">11</text>
<text x="59.7" y="127.3">0R</text>
<text x="72.5" y="127.3">NC</text>
<text x="262.9" y="127.6">2M/1%</text>
<text x="283" y="126.6">22P/10%</text>
<text x="297.2" y="128.4">1U / 50V</text>
<text x="392.7" y="128.4">1U / 50V</text>
<text x="424.2" y="128.7">[2]</text>
<text x="424.2" y="131">[2]</text>
<text x="429.8" y="130.8">LCD_FRAME_CLK</text>
<text x="431.9" y="128.3">LCD_LINE_CLK</text>
<text x="459.5" y="129.7">H-TP_LCD_FRAME</text>
<text x="483.6" y="127.1">H-TP_LCD_LINE</text>
<text x="513.6" y="131.1">7</text>
<text x="513.6" y="128.6">8</text>
<text x="513.6" y="126.1">9</text>
<text x="122.6" y="136.5">R6004</text>
<text x="134" y="136.7">NC</text>
<text x="176.6" y="132.1">1</text>
<text x="176.6" y="134.6">2</text>
<text x="176.6" y="137.2">5</text>
<text x="180.3" y="132.9">L</text>
<text x="180.3" y="135.5">V_IN</text>
<text x="180.3" y="138">CTRL</text>
<text x="207.7" y="135.5">DO</text>
<text x="207.7" y="132.9">SW</text>
<text x="208.5" y="138">FB</text>
<text x="213.4" y="137.2">4</text>
<text x="213.4" y="134.6">3</text>
<text x="213.4" y="132.1">8</text>
<text x="239.7" y="133.9">1M24</text>
<text x="374.8" y="136.3">R6018</text>
<text x="415.3" y="137.4">LCD_V1</text>
<text x="424.2" y="133.8">[2]</text>
<text x="437.4" y="133.6">LCD_MOD</text>
<text x="484.1" y="132.2">H-TP_LCD_LCDFR</text>
<text x="513.6" y="136.2">5</text>
<text x="513.6" y="133.7">6</text>
<text x="59.6" y="143.5">C6001</text>
<text x="85.3" y="138.1">[2]</text>
<text x="92" y="138.2">LCD_V0_CTRL</text>
<text x="121.8" y="142.6">R6003</text>
<text x="134.3" y="143">0R</text>
<text x="164.5" y="141">R6006</text>
<text x="176.6" y="142.2">6</text>
<text x="180.3" y="143.1">GND</text>
<text x="205.1" y="143.1">PGND</text>
<text x="213.4" y="142.2">7</text>
<text x="375.5" y="141.2">10R</text>
<text x="400.6" y="140.6">H-TP_LCD_V1</text>
<text x="513.6" y="143.8">2</text>
<text x="513.6" y="141.3">3</text>
<text x="513.6" y="138.8">4</text>
<text x="85.3" y="144.7">[1]</text>
<text x="97.4" y="144.4">PWR_ON</text>
<text x="164.9" y="149">100K</text>
<text x="189.2" y="149.8" transform="rotate(-90 189.2 149.8)">9</text>
<text x="190.1" y="146.1" transform="rotate(-90 190.1 146.1)">GND_PAD</text>
<text x="192.6" y="146.1" transform="rotate(-90 192.6 146.1)">GND_PAD</text>
<text x="195.1" y="146.1" transform="rotate(-90 195.1 146.1)">GND_PAD</text>
<text x="197.7" y="146.1" transform="rotate(-90 197.7 146.1)">GND_PAD</text>
<text x="200.2" y="146.1" transform="rotate(-90 200.2 146.1)">GND_PAD</text>
<text x="393.9" y="146.8">C6007</text>
<text x="513.6" y="146.4">1</text>
<text x="59.6" y="150.3">100N</text>
<text x="191.8" y="151" transform="rotate(-90 191.8 151)">10</text>
<text x="194.3" y="151" transform="rotate(-90 194.3 151)">11</text>
<text x="196.9" y="151" transform="rotate(-90 196.9 151)">12</text>
<text x="199.4" y="151" transform="rotate(-90 199.4 151)">13</text>
<text x="272.2" y="151.5">R6026</text>
<text x="283.1" y="151.6">1M</text>
<text x="289.5" y="151.3">R6027</text>
<text x="299" y="151.9">120K/1%</text>
<text x="316.2" y="153.4">LCD_PWM</text>
<text x="330.7" y="153.8">150K/1%</text>
<text x="331.1" y="151.1">R6012</text>
<text x="392.7" y="151.5">1U / 50V</text>
<text x="486.2" y="155" transform="rotate(-90 486.2 155)">R6022</text>
<text x="158.2" y="161.5">R6005</text>
<text x="264.8" y="160">R6024</text>
<text x="291.8" y="156.5">C6012</text>
<text x="322.6" y="156.4">[2]</text>
<text x="158.3" y="165">NC</text>
<text x="261.9" y="167">120K/1%</text>
<text x="292.1" y="162.2">220N</text>
<text x="375.1" y="164.2">R6019</text>
<text x="415.3" y="165.1">LCD_V2</text>
<text x="486" y="166" transform="rotate(-90 486 166)">100K</text>
<text x="187.8" y="171.7">U6002</text>
<text x="375.8" y="169.2">10R</text>
<text x="400.6" y="168.8">H-TP_LCD_V2</text>
<text x="185.6" y="174.8">5</text>
<text x="185.6" y="179.6">4</text>
<text x="189.2" y="176.1">IN</text>
<text x="200.3" y="178.6">GND</text>
<text x="202.5" y="176.1">LX</text>
<text x="207.5" y="174.8">1</text>
<text x="207.5" y="177.3">2</text>
<text x="207.5" y="179.8">3</text>
<text x="330.7" y="180">150K/1%</text>
<text x="331.1" y="177.3">R6013</text>
<text x="394.1" y="175.5">C6008</text>
<text x="189.2" y="180.9">SHDN</text>
<text x="202.5" y="181.2">FB</text>
<text x="203" y="185.3">NC</text>
<text x="273.2" y="185">6K8_1%</text>
<text x="273.2" y="182.4">R6010</text>
<text x="393.2" y="180.5">1U / 50V</text>
<text x="184.8" y="189.1">FP6736S5TR</text>
<text x="330.8" y="197">1.5M/1%</text>
<text x="331.1" y="194.3">R6014</text>
<text x="375.1" y="205.1">R6020</text>
<text x="400.6" y="209.4">H-TP_LCD_V3</text>
<text x="415" y="206">LCD_V3</text>
<text x="375.8" y="210.1">10R</text>
<text x="393.9" y="215.9">C6009</text>
<text x="330.7" y="218.8">150K/1%</text>
<text x="331.1" y="216.2">R6015</text>
<text x="393.2" y="221.4">1U / 50V</text>
<text x="374.8" y="229.8">R6021</text>
<text x="330.7" y="238.9">150K/1%</text>
<text x="331.1" y="236.2">R6016</text>
<text x="376" y="234.7">10R</text>
<text x="400.6" y="234.3">H-TP_LCD_V4</text>
<text x="393.2" y="245.8">1U / 50V</text>
<text x="393.9" y="240.5">C6010</text>
<text x="52.8" y="335" transform="rotate(-90 52.8 335)">H-H6</text>
<text x="61.6" y="335.4" transform="rotate(-90 61.6 335.4)">H_3.5</text>
<text x="78.5" y="336" transform="rotate(-90 78.5 336)">H-H12</text>
<text x="91.9" y="335.5" transform="rotate(-90 91.9 335.5)">H-H4</text>
<text x="107.9" y="335.8" transform="rotate(-90 107.9 335.8)">H-H8</text>
<text x="120.9" y="335.8" transform="rotate(-90 120.9 335.8)">H-H9</text>
<text x="55.9" y="337.8" transform="rotate(-90 55.9 337.8)">1</text>
<text x="65.8" y="336.5" transform="rotate(-90 65.8 336.5)">H-H11</text>
<text x="68.8" y="338.3" transform="rotate(-90 68.8 338.3)">1</text>
<text x="74.6" y="336.6" transform="rotate(-90 74.6 336.6)">HR_1.8</text>
<text x="81.5" y="337.8" transform="rotate(-90 81.5 337.8)">1</text>
<text x="87.3" y="336.1" transform="rotate(-90 87.3 336.1)">HR_1.8</text>
<text x="95" y="338" transform="rotate(-90 95 338)">1</text>
<text x="100.7" y="336.3" transform="rotate(-90 100.7 336.3)">HR_1.4</text>
<text x="111" y="338.3" transform="rotate(-90 111 338.3)">1</text>
<text x="116.7" y="336.6" transform="rotate(-90 116.7 336.6)">HR_1.8</text>
<text x="124" y="338.3" transform="rotate(-90 124 338.3)">1</text>
<text x="129.7" y="336.6" transform="rotate(-90 129.7 336.6)">HR_1.8</text>
<text x="133.6" y="336.5" transform="rotate(-90 133.6 336.5)">H-H10</text>
<text x="136.7" y="338.3" transform="rotate(-90 136.7 338.3)">1</text>
<text x="142.6" y="336.6" transform="rotate(-90 142.6 336.6)">HR_1.8</text>
<text x="52.8" y="347.7" transform="rotate(-90 52.8 347.7)">H-H1</text>
<text x="65.3" y="347.5" transform="rotate(-90 65.3 347.5)">H-H2</text>
<text x="78.7" y="347.5" transform="rotate(-90 78.7 347.5)">H-H3</text>
<text x="91.9" y="347.5" transform="rotate(-90 91.9 347.5)">H-H5</text>
<text x="55.9" y="350.2" transform="rotate(-90 55.9 350.2)">1</text>
<text x="61.6" y="348.5" transform="rotate(-90 61.6 348.5)">HR_1.4</text>
<text x="68.3" y="350" transform="rotate(-90 68.3 350)">1</text>
<text x="74.1" y="348.3" transform="rotate(-90 74.1 348.3)">HR_1.4</text>
<text x="81.8" y="350" transform="rotate(-90 81.8 350)">1</text>
<text x="87.5" y="348.3" transform="rotate(-90 87.5 348.3)">HR_1.4</text>
<text x="95" y="350" transform="rotate(-90 95 350)">1</text>
<text x="100.7" y="348.3" transform="rotate(-90 100.7 348.3)">HR_1.4</text>
<text x="109" y="364.4" transform="rotate(-90 109 364.4)">1</text>
<text x="113.4" y="365" transform="rotate(-90 113.4 365)">COB_P1</text>
<text x="117.1" y="364.4" transform="rotate(-90 117.1 364.4)">1</text>
<text x="121.5" y="365" transform="rotate(-90 121.5 365)">COB_P2</text>
<text x="125.5" y="364.4" transform="rotate(-90 125.5 364.4)">1</text>
<text x="129.9" y="365" transform="rotate(-90 129.9 365)">COB_P3</text>
<text x="134.4" y="364.2" transform="rotate(-90 134.4 364.2)">1</text>
<text x="138.8" y="364.8" transform="rotate(-90 138.8 364.8)">COB_P4</text>
</g>
<g font-size="2.3">
<text x="514.4" y="65.8">FOR SHANTOU GOWORLD DISPLAY</text>
<text x="318.5" y="112.5">18.6V ... 21.0V ... 23.3V</text>
<text x="227.1" y="133.7">R6007</text>
<text x="347.3" y="135.3">5</text>
<text x="350.3" y="135.8">+</text>
<text x="357.4" y="134.5">U6003-B</text>
<text x="361.2" y="137.8">7</text>
<text x="347.3" y="140.4">6</text>
<text x="350.3" y="140.9">-</text>
<text x="347.3" y="163.3">3</text>
<text x="350.3" y="163.8">+</text>
<text x="357.4" y="162.6">U6003-A</text>
<text x="361.2" y="165.9">1</text>
<text x="347.3" y="168.4">2</text>
<text x="350.3" y="168.9">-</text>
<text x="357.4" y="203.5">U6003-D</text>
<text x="346.1" y="204.2">12</text>
<text x="346.1" y="209.3">13</text>
<text x="350.3" y="204.7">+</text>
<text x="350.3" y="209.8">-</text>
<text x="361.2" y="206.8">14</text>
<text x="346.1" y="228.9">10</text>
<text x="347.3" y="233.9">9</text>
<text x="350.3" y="229.4">+</text>
<text x="357.4" y="228.1">U6003-C</text>
<text x="361.2" y="231.4">8</text>
<text x="350.3" y="234.4">-</text>
<text x="108.7" y="344.5">H-FD1 H-FD2</text>
<text x="124.5" y="344.2">H-FD3</text>
<text x="109.5" y="351.2" transform="rotate(-90 109.5 351.2)">1</text>
<text x="116.8" y="350.9" transform="rotate(-90 116.8 350.9)">1</text>
<text x="125.2" y="350.9" transform="rotate(-90 125.2 350.9)">1</text>
<text x="530.3" y="394.6">LICENSE</text>
<text x="556.3" y="394.5">CC-BY-SA</text>
<text x="530.1" y="398.2">MODEL</text>
<text x="558" y="398.3">SAMO</text>
<text x="558.2" y="401.9">LCD</text>
<text x="530.1" y="405.8">NUMBER</text>
<text x="530.1" y="402">TITLE</text>
<text x="558.2" y="406">V3</text>
<text x="530.1" y="409.7">DWG.</text>
<text x="542.7" y="410.6">Tim Lee</text>
<text x="558.2" y="411.6">DATE</text>
<text x="558.3" y="409.1">SHEET</text>
<text x="569.6" y="411.8">2009/10/26</text>
<text x="575" y="409">4</text>
</g>
<g font-size="2.2">
<text x="513.6" y="104.4">ZF20520-161R-CL</text>
<text x="191" y="109.5" transform="rotate(-90 191 109.5)">L6001</text>
<text x="193.3" y="109.5" transform="rotate(-90 193.3 109.5)">4U7</text>
<text x="243.1" y="111.3">PMEG4005EJ</text>
<text x="243.1" y="118.9">D6001</text>
<text x="178.8" y="127.8">U6001</text>
<text x="201.4" y="149.9">TPS61045DRBR</text>
<text x="362.7" y="149.9">LP324PWR</text>
<text x="513.6" y="150.1">CON6001</text>
<text x="362.5" y="175.8">LP324PWR</text>
<text x="362.5" y="216.7">LP324PWR</text>
<text x="362.2" y="241.3">LP324PWR</text>
</g>
</svg>
